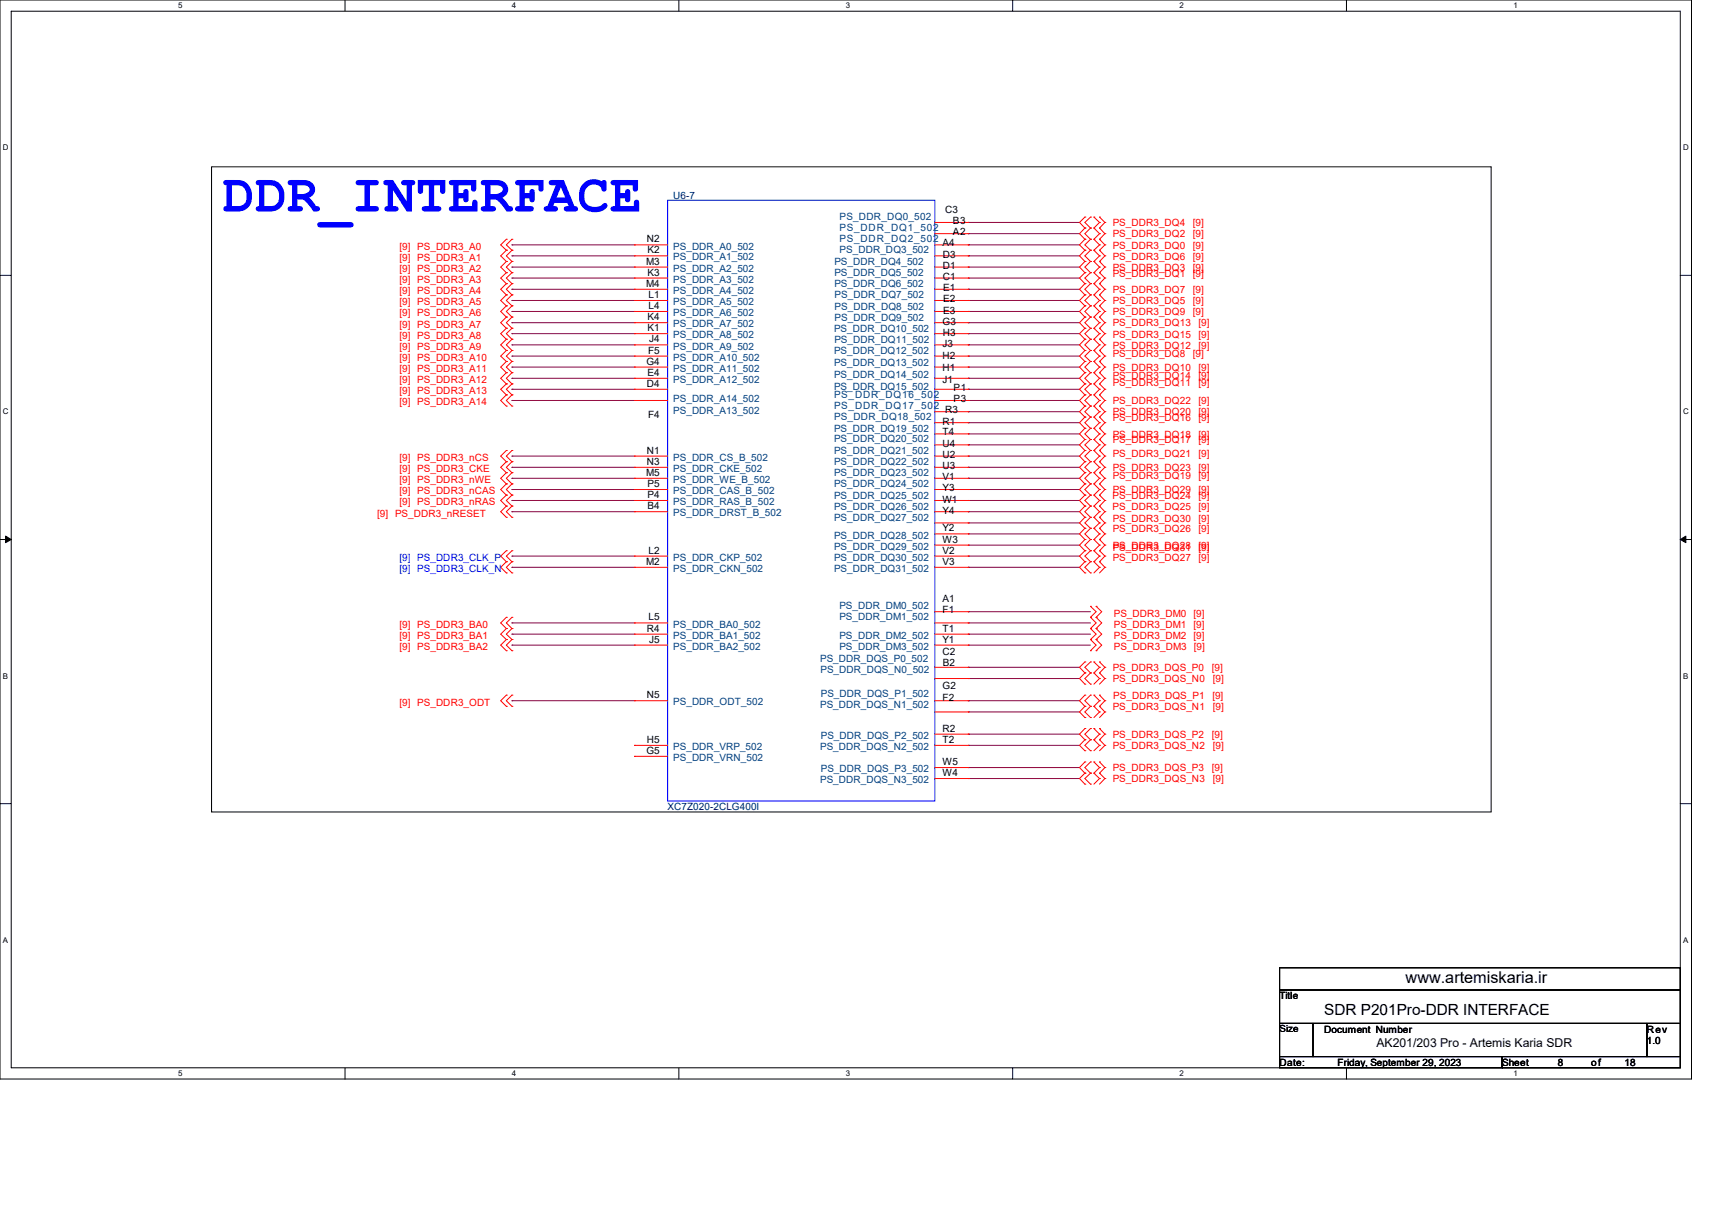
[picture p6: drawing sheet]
<svg xmlns="http://www.w3.org/2000/svg" width="297mm" height="210mm" viewBox="0 0 297 210" stroke-linecap="round" stroke-linejoin="round" font-family="sans-serif">
<path d="M0 0h293.5v187.3h-293.5zM1.9 1.9h289.6v183.4h-289.6z" fill="none" stroke="#000" stroke-width=".17"/>
<g fill="#fff">
<path d="M30.9 .2h.8v1.5h-.8z"/>
<path d="M30.9 185.5h.8v1.6h-.8z"/>
</g>
<path d="M59.9 0v1.9M59.9 185.3v2" fill="none" stroke="#000" stroke-width=".17"/>
<g fill="#fff">
<path d="M88.8 .2h.8v1.5h-.8z"/>
<path d="M88.8 185.5h.8v1.6h-.8z"/>
</g>
<path d="M117.8 0v1.9M117.8 185.3v2" fill="none" stroke="#000" stroke-width=".17"/>
<g fill="#fff">
<path d="M146.7 .2h.8v1.5h-.8z"/>
<path d="M146.7 185.5h.8v1.6h-.8z"/>
</g>
<path d="M175.7 0v1.9M175.7 185.3v2" fill="none" stroke="#000" stroke-width=".17"/>
<g fill="#fff">
<path d="M204.6 .2h.8v1.5h-.8z"/>
<path d="M204.6 185.5h.8v1.6h-.8z"/>
</g>
<path d="M233.6 0v1.9M233.6 185.3v2" fill="none" stroke="#000" stroke-width=".17"/>
<g fill="#fff">
<path d="M262.6 .2h.7v1.5h-.7z"/>
<path d="M262.6 185.5h.7v1.6h-.7z"/>
<path d="M.5 24.8h1v1.6h-1z"/>
<path d="M292 24.8h1v1.6h-1z"/>
<path d="M.5 70.7h1v1.5h-1z"/>
<path d="M292 70.7h1v1.5h-1z"/>
</g>
<path d="M0 47.8h1.9M291.5 47.8h2" fill="none" stroke="#000" stroke-width=".17"/>
<g fill="#fff">
<path d="M.5 116.5h.9v1.6h-.9z"/>
<path d="M292 116.5h.9v1.6h-.9z"/>
</g>
<path d="M0 93.6h1.9M291.5 93.6h2" fill="none" stroke="#000" stroke-width=".17"/>
<path d="M1 93l.9 .6-.9 .6zM291.5 93.6l1-.6v1.2z" fill="#000" stroke="#000" stroke-width=".17"/>
<g fill="#fff">
<path d="M.5 162.4h.9v1.5h-.9z"/>
<path d="M292 162.4h.9v1.5h-.9z"/>
</g>
<path d="M36.7 29h222v111.9h-222zM0 139.5h1.9M291.5 139.5h2M222 168h69.5v3.8h-69.5zM222 171.8h69.5v5.8h-69.5zM222 177.6h5.8v5.8h-5.8zM227.8 177.6h57.9v5.8h-57.9zM285.7 177.6h5.8v5.8h-5.8zM222 183.4h38.6v1.9h-38.6zM260.6 183.4h30.9v1.9h-30.9z" fill="none" stroke="#000" stroke-width=".17"/>
<g fill="none" stroke="#800040" stroke-width=".17">
<path d="M168 38.6h.1M168 38.6h19.3M88.8 42.5h.1M88.8 52.2h.1M88.8 54.1h.1M88.8 59.9h.1M88.8 44.4h.1M88.8 56h.1M88.8 46.4h.1M88.8 48.3h.1M88.8 57.9h.1M88.8 50.2h.1"/>
<path d="M88.8 52.2h21.3M88.8 50.2h21.3M88.8 48.3h21.3M88.8 46.4h21.3M88.8 44.4h21.3M88.8 42.5h21.3M88.8 57.9h21.3M88.8 56h21.3M88.8 54.1h21.3M88.8 59.9h21.3M168 52.2h.1M168 50.2h.1"/>
<path d="M168 48.3h.1M168 46.4h.1M168 44.4h.1M168 42.5h.1M168 40.6h.1M168 57.9h.1M168 56h.1M168 54.1h.1M168 59.9h.1M168 52.2h19.3M168 50.2h19.3M168 48.3h19.3"/>
<path d="M168 46.4h19.3M168 44.4h19.3M168 42.5h19.3M168 40.6h19.3M168 57.9h19.3M168 56h19.3M168 54.1h19.3M168 59.9h19.3M88.8 67.6h.1M88.8 61.8h.1M88.8 69.5h.1M88.8 63.7h.1"/>
<path d="M88.8 65.7h.1M88.8 79.2h.1M88.8 67.6h21.3M88.8 65.7h21.3M88.8 63.7h21.3M88.8 61.8h21.3M88.8 69.5h21.3M88.8 79.2h21.3M168 67.6h.1M168 65.7h.1M168 63.7h.1M168 61.8h.1"/>
<path d="M168 71.5h.1M168 69.5h.1M168 73.4h.1M168 77.2h.1M168 75.3h.1M168 79.2h.1M168 67.6h19.3M168 65.7h19.3M168 63.7h19.3M168 61.8h19.3M168 71.5h19.3M168 69.5h19.3"/>
<path d="M168 73.4h19.3M168 77.2h19.3M168 75.3h19.3M168 79.2h19.3M88.8 96.5h.1M88.8 98.5h.1M88.8 81.1h.1M88.8 88.8h.1M88.8 83h.1M88.8 85h.1M88.8 86.9h.1M88.8 96.5h21.3"/>
<path d="M88.8 98.5h21.3M88.8 81.1h21.3M88.8 83h21.3M88.8 86.9h21.3M88.8 85h21.3M88.8 88.8h21.3M168 81.1h.1M168 83h.1M168 86.9h.1M168 85h.1M168 88.8h.1M168 92.7h.1"/>
<path d="M168 90.8h.1M168 96.5h.1M168 94.6h.1M168 98.5h.1M168 96.5h19.3M168 98.5h19.3M168 81.1h19.3M168 83h19.3M168 86.9h19.3M168 85h19.3M168 88.8h19.3M168 92.7h19.3"/>
<path d="M168 90.8h19.3M168 94.6h19.3M88.8 108.1h.1M88.8 112h.1M88.8 110.1h.1M88.8 108.1h21.3M88.8 112h21.3M88.8 110.1h21.3M168 106.2h.1M168 108.1h.1M168 110.1h.1M168 112h.1"/>
<path d="M168 117.8h.1M168 115.8h.1M168 108.1h21.2M168 112h21.2M168 110.1h21.2M168 106.2h21.2M168 117.8h19.3M168 115.8h19.3M88.8 121.6h.1M88.8 121.6h21.3M168 121.6h.1M168 123.6h.1"/>
<path d="M168 127.4h.1M168 129.4h.1M168 133.2h.1M168 135.1h.1M168 121.6h19.3M168 123.6h19.3M168 127.4h19.3M168 129.4h19.3M168 133.2h19.3M168 135.1h19.3"/>
</g>
<g fill="none" stroke="#f00" stroke-width=".17">
<path d="M162.2 38.6h5.8M168 38.6h.1M188.2 39.6h.1M188.2 37.7h.1M188.2 39.6l-.9 1 .9 .9M188.2 37.7l-.9 .9 .9 1M189.2 39.6h.1M189.2 37.7h.1M189.2 39.6l-1 1 1 .9M189.2 37.7l-1 .9 1 1M189.8 39.6h.1M189.8 37.7h.1"/>
<path d="M189.8 39.6l1 1M189.8 37.7l1 .9M190.8 39.6h.1M190.8 38.6h.1M190.8 37.7h.1M190.8 39.6l.9 1M190.8 38.6l-1 1M190.8 37.7l.9 .9M191.7 38.6h.1M191.7 38.6l-.9 1M87.8 41.5h.1M87.8 43.4h.1"/>
<path d="M87.8 45.4h.1M87.8 47.3h.1M87.8 49.2h.1M87.8 51.2h.1M87.8 53.1h.1M87.8 55h.1M87.8 57h.1M87.8 58.9h.1M87.8 41.5l-.9 1 .9 .9M87.8 43.4l-.9 1 .9 1M87.8 45.4l-.9 1 .9 .9M87.8 47.3l-.9 1 .9 .9"/>
<path d="M87.8 49.2l-.9 1 .9 1M87.8 51.2l-.9 1 .9 .9M87.8 53.1l-.9 1 .9 .9M87.8 55l-.9 1 .9 1M87.8 57l-.9 .9 .9 1M87.8 58.9l-.9 1 .9 .9M88.8 41.5h.1M88.8 43.4h.1M88.8 45.4h.1M88.8 47.3h.1M88.8 49.2h.1M88.8 51.2h.1"/>
<path d="M88.8 53.1h.1M88.8 55h.1M88.8 57h.1M88.8 58.9h.1M88.8 41.5l-1 1 1 .9M88.8 43.4l-1 1 1 1M88.8 45.4l-1 1 1 .9M88.8 47.3l-1 1 1 .9M88.8 49.2l-1 1 1 1M88.8 51.2l-1 1 1 .9M88.8 53.1l-1 1 1 .9M88.8 55l-1 1 1 1"/>
<path d="M88.8 57l-1 .9 1 1M88.8 58.9l-1 1 1 .9M110.1 59.9h.1M110.1 57.9h.1M110.1 56h.1M110.1 54.1h.1M110.1 52.2h.1M110.1 50.2h.1M110.1 48.3h.1M110.1 46.4h.1M110.1 44.4h.1M110.1 42.5h.1"/>
<path d="M110.1 42.5h5.7M110.1 44.4h5.7M110.1 46.4h5.7M110.1 48.3h5.7M110.1 50.2h5.7M110.1 52.2h5.7M110.1 54.1h5.7M110.1 56h5.7M110.1 57.9h5.7M110.1 59.9h5.7M162.2 40.6h5.8M162.2 42.5h5.8"/>
<path d="M162.2 44.4h5.8M162.2 46.4h5.8M162.2 48.3h5.8M162.2 50.2h5.8M162.2 52.2h5.8M162.2 54.1h5.8M162.2 56h5.8M162.2 57.9h5.8M162.2 59.9h5.8M168 40.6h.1M168 42.5h.1M168 44.4h.1"/>
<path d="M168 46.4h.1M168 48.3h.1M168 50.2h.1M168 52.2h.1M168 54.1h.1M168 56h.1M168 57.9h.1M168 59.9h.1M188.2 41.5h.1M188.2 43.4h.1M188.2 47.3h.1M188.2 49.2h.1"/>
<path d="M188.2 45.4h.1M188.2 51.2h.1M188.2 53.1h.1M188.2 55h.1M188.2 57h.1M188.2 58.9h.1M188.2 41.5l-.9 1 .9 .9M188.2 47.3l-.9 1 .9 .9M188.2 45.4l-.9 1 .9 .9M188.2 51.2l-.9 1 .9 .9M188.2 49.2l-.9 1 .9 1M188.2 43.4l-.9 1 .9 1"/>
<path d="M188.2 53.1l-.9 1 .9 .9M188.2 55l-.9 1 .9 1M188.2 58.9l-.9 1 .9 .9M188.2 57l-.9 .9 .9 1M189.2 43.4h.1M189.2 41.5h.1M189.2 49.2h.1M189.2 47.3h.1M189.2 45.4h.1M189.2 53.1h.1M189.2 51.2h.1M189.2 55h.1"/>
<path d="M189.2 57h.1M189.2 58.9h.1M189.2 41.5l-1 1 1 .9M189.2 47.3l-1 1 1 .9M189.2 45.4l-1 1 1 .9M189.2 51.2l-1 1 1 .9M189.2 49.2l-1 1 1 1M189.2 43.4l-1 1 1 1M189.2 53.1l-1 1 1 .9M189.2 55l-1 1 1 1M189.2 58.9l-1 1 1 .9M189.2 57l-1 .9 1 1"/>
<path d="M189.8 41.5h.1M189.8 47.3h.1M189.8 45.4h.1M189.8 51.2h.1M189.8 49.2h.1M189.8 43.4h.1M189.8 53.1h.1M189.8 55h.1M189.8 58.9h.1M189.8 57h.1M189.8 41.5l1 1M189.8 47.3l1 1"/>
<path d="M189.8 45.4l1 1M189.8 51.2l1 1M189.8 49.2l1 1M189.8 43.4l1 1M189.8 53.1l1 1M189.8 55l1 1M189.8 58.9l1 1M189.8 57l1 .9M190.8 42.5h.1M190.8 41.5h.1M190.8 48.3h.1M190.8 47.3h.1"/>
<path d="M190.8 46.4h.1M190.8 45.4h.1M190.8 40.6h.1M190.8 52.2h.1M190.8 51.2h.1M190.8 50.2h.1M190.8 49.2h.1M190.8 44.4h.1M190.8 43.4h.1M190.8 54.1h.1M190.8 53.1h.1M190.8 56h.1"/>
<path d="M190.8 55h.1M190.8 59.9h.1M190.8 58.9h.1M190.8 57.9h.1M190.8 57h.1M190.8 42.5l-1 .9M190.8 41.5l.9 1M190.8 48.3l-1 .9M190.8 47.3l.9 1M190.8 46.4l-1 .9M190.8 45.4l.9 1M190.8 40.6l-1 .9"/>
<path d="M190.8 52.2l-1 .9M190.8 51.2l.9 1M190.8 50.2l-1 1M190.8 49.2l.9 1M190.8 44.4l-1 1M190.8 43.4l.9 1M190.8 54.1l-1 .9M190.8 53.1l.9 1M190.8 56l-1 1M190.8 55l.9 1M190.8 59.9l-1 .9M190.8 58.9l.9 1"/>
<path d="M190.8 57.9l-1 1M190.8 57l.9 .9M191.7 42.5h.1M191.7 48.3h.1M191.7 46.4h.1M191.7 40.6h.1M191.7 52.2h.1M191.7 50.2h.1M191.7 44.4h.1M191.7 54.1h.1M191.7 56h.1M191.7 59.9h.1"/>
<path d="M191.7 57.9h.1M191.7 42.5l-.9 .9M191.7 48.3l-.9 .9M191.7 46.4l-.9 .9M191.7 40.6l-.9 .9M191.7 52.2l-.9 .9M191.7 50.2l-.9 1M191.7 44.4l-.9 1M191.7 54.1l-.9 .9M191.7 56l-.9 1M191.7 59.9l-.9 .9M191.7 57.9l-.9 1"/>
<path d="M87.8 60.8h.1M87.8 62.7h.1M87.8 64.7h.1M87.8 66.6h.1M87.8 68.5h.1M87.8 70.5h.1M87.8 78.2h.1M87.8 60.8l-.9 1 .9 .9M87.8 62.7l-.9 1 .9 1M87.8 64.7l-.9 1 .9 .9M87.8 66.6l-.9 1 .9 .9M87.8 68.5l-.9 1 .9 1"/>
<path d="M87.8 78.2l-.9 1 .9 .9M88.8 60.8h.1M88.8 62.7h.1M88.8 64.7h.1M88.8 66.6h.1M88.8 68.5h.1M88.8 70.5h.1M88.8 78.2h.1M88.8 60.8l-1 1 1 .9M88.8 62.7l-1 1 1 1M88.8 64.7l-1 1 1 .9M88.8 66.6l-1 1 1 .9"/>
<path d="M88.8 68.5l-1 1 1 1M88.8 78.2l-1 1 1 .9M110.1 69.5h.1M110.1 67.6h.1M110.1 65.7h.1M110.1 63.7h.1M110.1 61.8h.1M110.1 79.2h.1M110.1 61.8h5.7M110.1 63.7h5.7M110.1 65.7h5.7M110.1 67.6h5.7"/>
<path d="M110.1 69.5h5.7M110.1 79.2h5.7M162.2 61.8h5.8M162.2 63.7h5.8M162.2 65.7h5.8M162.2 67.6h5.8M162.2 69.5h5.8M162.2 79.2h5.8M162.2 71.5h5.8M162.2 73.4h5.8M162.2 75.3h5.8M162.2 77.2h5.8"/>
<path d="M168 61.8h.1M168 63.7h.1M168 65.7h.1M168 67.6h.1M168 69.5h.1M168 71.5h.1M168 73.4h.1M168 75.3h.1M168 77.2h.1M168 79.2h.1M188.2 60.8h.1M188.2 62.7h.1"/>
<path d="M188.2 66.6h.1M188.2 68.5h.1M188.2 64.7h.1M188.2 72.4h.1M188.2 74.3h.1M188.2 76.3h.1M188.2 78.2h.1M188.2 70.5h.1M188.2 60.8l-.9 1 .9 .9M188.2 66.6l-.9 1 .9 .9M188.2 62.7l-.9 1 .9 1M188.2 64.7l-.9 1 .9 .9"/>
<path d="M188.2 72.4l-.9 1 .9 .9M188.2 76.3l-.9 .9 .9 1M188.2 74.3l-.9 1 .9 1M188.2 70.5l-.9 1 .9 .9M188.2 78.2l-.9 1 .9 .9M188.2 68.5l-.9 1 .9 1M189.2 62.7h.1M189.2 60.8h.1M189.2 68.5h.1M189.2 66.6h.1M189.2 64.7h.1M189.2 74.3h.1"/>
<path d="M189.2 72.4h.1M189.2 78.2h.1M189.2 76.3h.1M189.2 70.5h.1M189.2 60.8l-1 1 1 .9M189.2 66.6l-1 1 1 .9M189.2 62.7l-1 1 1 1M189.2 64.7l-1 1 1 .9M189.2 72.4l-1 1 1 .9M189.2 76.3l-1 .9 1 1M189.2 74.3l-1 1 1 1M189.2 70.5l-1 1 1 .9"/>
<path d="M189.2 78.2l-1 1 1 .9M189.2 68.5l-1 1 1 1M189.8 60.8h.1M189.8 66.6h.1M189.8 62.7h.1M189.8 64.7h.1M189.8 72.4h.1M189.8 76.3h.1M189.8 74.3h.1M189.8 70.5h.1M189.8 78.2h.1M189.8 68.5h.1"/>
<path d="M189.8 60.8l1 1M189.8 66.6l1 1M189.8 62.7l1 1M189.8 64.7l1 1M189.8 72.4l1 1M189.8 76.3l1 .9M189.8 74.3l1 1M189.8 70.5l1 1M189.8 78.2l1 1M189.8 68.5l1 1M190.8 61.8h.1M190.8 60.8h.1"/>
<path d="M190.8 67.6h.1M190.8 66.6h.1M190.8 63.7h.1M190.8 62.7h.1M190.8 65.7h.1M190.8 64.7h.1M190.8 73.4h.1M190.8 72.4h.1M190.8 77.2h.1M190.8 76.3h.1M190.8 75.3h.1M190.8 74.3h.1"/>
<path d="M190.8 71.5h.1M190.8 70.5h.1M190.8 79.2h.1M190.8 78.2h.1M190.8 69.5h.1M190.8 68.5h.1M190.8 61.8l-1 .9M190.8 60.8l.9 1M190.8 67.6l-1 .9M190.8 66.6l.9 1M190.8 63.7l-1 1M190.8 62.7l.9 1"/>
<path d="M190.8 65.7l-1 .9M190.8 64.7l.9 1M190.8 73.4l-1 .9M190.8 72.4l.9 1M190.8 77.2l-1 1M190.8 76.3l.9 .9M190.8 75.3l-1 1M190.8 74.3l.9 1M190.8 71.5l-1 .9M190.8 70.5l.9 1M190.8 79.2l-1 .9M190.8 78.2l.9 1"/>
<path d="M190.8 69.5l-1 1M190.8 68.5l.9 1M191.7 61.8h.1M191.7 67.6h.1M191.7 63.7h.1M191.7 65.7h.1M191.7 73.4h.1M191.7 77.2h.1M191.7 75.3h.1M191.7 71.5h.1M191.7 79.2h.1M191.7 69.5h.1"/>
<path d="M191.7 61.8l-.9 .9M191.7 67.6l-.9 .9M191.7 63.7l-.9 1M191.7 65.7l-.9 .9M191.7 73.4l-.9 .9M191.7 77.2l-.9 1M191.7 75.3l-.9 1M191.7 71.5l-.9 .9M191.7 79.2l-.9 .9M191.7 69.5l-.9 1M87.8 95.6h.1M87.8 97.5h.1"/>
<path d="M87.8 99.4h.1M87.8 80.1h.1M87.8 82h.1M87.8 87.8h.1M87.8 89.8h.1M87.8 85.9h.1M87.8 84h.1M87.8 95.6l-.9 .9 .9 1M87.8 97.5l-.9 1 .9 .9M87.8 80.1l-.9 1 .9 .9M87.8 87.8l-.9 1 .9 1M87.8 85.9l-.9 1 .9 .9"/>
<path d="M87.8 84l-.9 1 .9 .9M87.8 82l-.9 1 .9 1M88.8 95.6h.1M88.8 97.5h.1M88.8 99.4h.1M88.8 80.1h.1M88.8 82h.1M88.8 87.8h.1M88.8 89.8h.1M88.8 85.9h.1M88.8 84h.1M88.8 95.6l-1 .9 1 1"/>
<path d="M88.8 97.5l-1 1 1 .9M88.8 80.1l-1 1 1 .9M88.8 87.8l-1 1 1 1M88.8 85.9l-1 1 1 .9M88.8 84l-1 1 1 .9M88.8 82l-1 1 1 1M110.1 88.8h.1M110.1 96.5h.1M110.1 98.5h.1M110.1 81.1h.1M110.1 83h.1M110.1 85h.1"/>
<path d="M110.1 86.9h.1M110.1 88.8h5.7M110.1 96.5h5.7M110.1 98.5h5.7M110.1 81.1h5.7M110.1 83h5.7M110.1 85h5.7M110.1 86.9h5.7M162.2 88.8h5.8M162.2 96.5h5.8M162.2 98.5h5.8M162.2 81.1h5.8"/>
<path d="M162.2 83h5.8M162.2 85h5.8M162.2 86.9h5.8M162.2 90.8h5.8M162.2 92.7h5.8M162.2 94.6h5.8M168 81.1h.1M168 83h.1M168 85h.1M168 86.9h.1M168 88.8h.1M168 90.8h.1"/>
<path d="M168 96.5h.1M168 92.7h.1M168 98.5h.1M168 94.6h.1M188.2 82h.1M188.2 84h.1M188.2 80.1h.1M188.2 85.9h.1M188.2 87.8h.1M188.2 89.8h.1M188.2 91.7h.1M188.2 93.6h.1"/>
<path d="M188.2 97.5h.1M188.2 99.4h.1M188.2 95.6h.1M188.2 82l-.9 1 .9 1M188.2 80.1l-.9 1 .9 .9M188.2 85.9l-.9 1 .9 .9M188.2 87.8l-.9 1 .9 1M188.2 91.7l-.9 1 .9 .9M188.2 97.5l-.9 1 .9 .9M188.2 93.6l-.9 1 .9 1M188.2 84l-.9 1 .9 .9M188.2 89.8l-.9 1 .9 .9"/>
<path d="M188.2 95.6l-.9 .9 .9 1M189.2 84h.1M189.2 82h.1M189.2 80.1h.1M189.2 87.8h.1M189.2 85.9h.1M189.2 89.8h.1M189.2 93.6h.1M189.2 91.7h.1M189.2 99.4h.1M189.2 97.5h.1M189.2 95.6h.1"/>
<path d="M189.2 82l-1 1 1 1M189.2 80.1l-1 1 1 .9M189.2 85.9l-1 1 1 .9M189.2 87.8l-1 1 1 1M189.2 91.7l-1 1 1 .9M189.2 97.5l-1 1 1 .9M189.2 93.6l-1 1 1 1M189.2 84l-1 1 1 .9M189.2 89.8l-1 1 1 .9M189.2 95.6l-1 .9 1 1M189.8 82h.1M189.8 80.1h.1"/>
<path d="M189.8 85.9h.1M189.8 87.8h.1M189.8 91.7h.1M189.8 97.5h.1M189.8 93.6h.1M189.8 84h.1M189.8 89.8h.1M189.8 95.6h.1M189.8 82l1 1M189.8 80.1l1 1M189.8 85.9l1 1M189.8 87.8l1 1"/>
<path d="M189.8 91.7l1 1M189.8 97.5l1 1M189.8 93.6l1 1M189.8 84l1 1M189.8 89.8l1 1M189.8 95.6l1 .9M190.8 83h.1M190.8 82h.1M190.8 81.1h.1M190.8 80.1h.1M190.8 86.9h.1M190.8 85.9h.1"/>
<path d="M190.8 88.8h.1M190.8 87.8h.1M190.8 92.7h.1M190.8 91.7h.1M190.8 98.5h.1M190.8 97.5h.1M190.8 94.6h.1M190.8 93.6h.1M190.8 85h.1M190.8 84h.1M190.8 90.8h.1M190.8 89.8h.1"/>
<path d="M190.8 96.5h.1M190.8 95.6h.1M190.8 83l-1 1M190.8 82l.9 1M190.8 81.1l-1 .9M190.8 80.1l.9 1M190.8 86.9l-1 .9M190.8 85.9l.9 1M190.8 88.8l-1 1M190.8 87.8l.9 1M190.8 92.7l-1 .9M190.8 91.7l.9 1"/>
<path d="M190.8 98.5l-1 .9M190.8 97.5l.9 1M190.8 94.6l-1 1M190.8 93.6l.9 1M190.8 85l-1 .9M190.8 84l.9 1M190.8 90.8l-1 .9M190.8 89.8l.9 1M190.8 96.5l-1 1M190.8 95.6l.9 .9M191.7 83h.1M191.7 81.1h.1"/>
<path d="M191.7 86.9h.1M191.7 88.8h.1M191.7 92.7h.1M191.7 98.5h.1M191.7 94.6h.1M191.7 85h.1M191.7 90.8h.1M191.7 96.5h.1M191.7 83l-.9 1M191.7 81.1l-.9 .9M191.7 86.9l-.9 .9M191.7 88.8l-.9 1"/>
<path d="M191.7 92.7l-.9 .9M191.7 98.5l-.9 .9M191.7 94.6l-.9 1M191.7 85l-.9 .9M191.7 90.8l-.9 .9M191.7 96.5l-.9 1M87.8 107.1h.1M87.8 109.1h.1M87.8 111h.1M87.8 112.9h.1M87.8 107.1l-.9 1 .9 1M87.8 109.1l-.9 1 .9 .9"/>
<path d="M87.8 111l-.9 1 .9 .9M88.8 107.1h.1M88.8 109.1h.1M88.8 111h.1M88.8 112.9h.1M88.8 107.1l-1 1 1 1M88.8 109.1l-1 1 1 .9M88.8 111l-1 1 1 .9M110.1 112h.1M110.1 110.1h.1M110.1 108.1h.1M110.1 108.1h5.7"/>
<path d="M110.1 112h5.7M110.1 110.1h5.7M162.2 106.2h5.8M162.2 115.8h5.8M162.2 117.8h5.8M162.2 108.1h5.8M162.2 112h5.8M162.2 110.1h5.8M168 106.2h.1M168 115.8h.1M168 117.8h.1M168 108.1h.1"/>
<path d="M168 110.1h.1M168 112h.1M188.2 116.8h.1M188.2 118.7h.1M188.2 114.9h.1M188.2 116.8l-.9 1 .9 .9M188.2 114.9l-.9 .9 .9 1M189.2 118.7h.1M189.2 116.8h.1M189.2 114.9h.1M189.2 105.2h.1M189.2 107.1h.1"/>
<path d="M189.2 109.1h.1M189.2 111h.1M189.2 112.9h.1M189.2 116.8l-1 1 1 .9M189.2 114.9l-1 .9 1 1M189.2 105.2l1 1-1 .9M189.2 107.1l1 1-1 1M189.2 109.1l1 1-1 .9M189.2 111l1 1-1 .9M189.8 116.8h.1M189.8 114.9h.1M189.8 116.8l1 1"/>
<path d="M189.8 114.9l1 .9M190.2 105.2h.1M190.2 107.1h.1M190.2 109.1h.1M190.2 111h.1M190.2 112.9h.1M190.2 111l.9 1-.9 .9M190.2 105.2l.9 1-.9 .9M190.2 107.1l.9 1-.9 1M190.2 109.1l.9 1-.9 .9M190.8 117.8h.1M190.8 116.8h.1"/>
<path d="M190.8 115.8h.1M190.8 114.9h.1M190.8 117.8l-1 .9M190.8 116.8l.9 1M190.8 115.8l-1 1M190.8 114.9l.9 .9M191.7 117.8h.1M191.7 115.8h.1M191.7 117.8l-.9 .9M191.7 115.8l-.9 1M87.8 120.6h.1M87.8 122.6h.1"/>
<path d="M87.8 120.6l-.9 1 .9 1M88.8 120.6h.1M88.8 122.6h.1M88.8 120.6l-1 1 1 1M110.1 131.3h.1M110.1 129.4h.1M110.1 121.6h.1M110.1 121.6h5.7M110.1 131.3h5.7M110.1 129.4h5.7M162.2 121.6h5.8M162.2 123.6h5.8"/>
<path d="M162.2 129.4h5.8M162.2 127.4h5.8M162.2 135.1h5.8M162.2 133.2h5.8M168 121.6h.1M168 123.6h.1M168 127.4h.1M168 129.4h.1M168 135.1h.1M168 133.2h.1M188.2 126.4h.1M188.2 128.4h.1"/>
<path d="M188.2 130.3h.1M188.2 132.2h.1M188.2 134.2h.1M188.2 136.1h.1M188.2 120.6h.1M188.2 122.6h.1M188.2 124.5h.1M188.2 126.4l-.9 1 .9 1M188.2 128.4l-.9 1 .9 .9M188.2 132.2l-.9 1 .9 1M188.2 134.2l-.9 .9 .9 1M188.2 120.6l-.9 1 .9 1"/>
<path d="M188.2 122.6l-.9 1 .9 .9M189.2 128.4h.1M189.2 126.4h.1M189.2 130.3h.1M189.2 134.2h.1M189.2 132.2h.1M189.2 136.1h.1M189.2 122.6h.1M189.2 120.6h.1M189.2 124.5h.1M189.2 126.4l-1 1 1 1M189.2 128.4l-1 1 1 .9"/>
<path d="M189.2 132.2l-1 1 1 1M189.2 134.2l-1 .9 1 1M189.2 120.6l-1 1 1 1M189.2 122.6l-1 1 1 .9M189.8 126.4h.1M189.8 128.4h.1M189.8 132.2h.1M189.8 134.2h.1M189.8 120.6h.1M189.8 122.6h.1M189.8 126.4l1 1M189.8 128.4l1 1"/>
<path d="M189.8 132.2l1 1M189.8 134.2l1 .9M189.8 120.6l1 1M189.8 122.6l1 1M190.8 127.4h.1M190.8 126.4h.1M190.8 129.4h.1M190.8 128.4h.1M190.8 133.2h.1M190.8 132.2h.1M190.8 135.1h.1M190.8 134.2h.1"/>
<path d="M190.8 121.6h.1M190.8 120.6h.1M190.8 123.6h.1M190.8 122.6h.1M190.8 127.4l-1 1M190.8 126.4l.9 1M190.8 129.4l-1 .9M190.8 128.4l.9 1M190.8 133.2l-1 1M190.8 132.2l.9 1M190.8 135.1l-1 1M190.8 134.2l.9 .9"/>
<path d="M190.8 121.6l-1 1M190.8 120.6l.9 1M190.8 123.6l-1 .9M190.8 122.6l.9 1M191.7 127.4h.1M191.7 129.4h.1M191.7 133.2h.1M191.7 135.1h.1M191.7 121.6h.1M191.7 123.6h.1M191.7 127.4l-.9 1M191.7 129.4l-.9 .9"/>
<path d="M191.7 133.2l-.9 1M191.7 135.1l-.9 1M191.7 121.6l-.9 1M191.7 123.6l-.9 .9"/>
</g>
<path d="M115.8 34.8h46.4v104.2h-46.4z" fill="none" stroke="#00f" stroke-width=".17"/>
<text font-size="9.2" fill="#00f" x="38.6" y="36.7">DDR_INTERFACE</text>
<text font-size="2.8" x="243.9" y="170.5">www.artemiskaria.ir</text>
<text font-size="2.7" x="229.7" y="176.1">SDR P201Pro-DDR INTERFACE</text>
<text font-size="2.1" x="238.8" y="181.8">AK201/203 Pro - Artemis Karia SDR</text>
<g font-size="1.7" fill="#000080">
<text x="116.8" y="34.5">U6-7</text>
<text x="115.8" y="140.6">XC7Z020-2CLG400I</text>
</g>
<g font-size="1.7" fill="#004080">
<text x="145.7" y="38.2">PS_DDR_DQ0_502</text>
<text x="145.7" y="40.1">PS_DDR_DQ1_502</text>
<text x="145.7" y="42">PS_DDR_DQ2_502</text>
<text x="116.8" y="47.2">PS_DDR_A2_502</text>
<text x="116.8" y="45.2">PS_DDR_A1_502</text>
<text x="116.8" y="43.3">PS_DDR_A0_502</text>
<text x="144.8" y="45.9">PS_DDR_DQ4_502</text>
<text x="144.8" y="47.9">PS_DDR_DQ5_502</text>
<text x="145.7" y="43.9">PS_DDR_DQ3_502</text>
<text x="116.8" y="53">PS_DDR_A5_502</text>
<text x="116.8" y="51">PS_DDR_A4_502</text>
<text x="116.8" y="49.1">PS_DDR_A3_502</text>
<text x="144.8" y="49.8">PS_DDR_DQ6_502</text>
<text x="144.8" y="51.8">PS_DDR_DQ7_502</text>
<text x="144.8" y="53.7">PS_DDR_DQ8_502</text>
<text x="116.8" y="58.7">PS_DDR_A8_502</text>
<text x="116.8" y="56.8">PS_DDR_A7_502</text>
<text x="116.8" y="54.9">PS_DDR_A6_502</text>
<text x="144.7" y="57.6">PS_DDR_DQ10_502</text>
<text x="144.8" y="59.6">PS_DDR_DQ11_502</text>
<text x="144.8" y="55.7">PS_DDR_DQ9_502</text>
<text x="116.8" y="64.5">PS_DDR_A11_502</text>
<text x="116.8" y="62.6">PS_DDR_A10_502</text>
<text x="116.8" y="60.7">PS_DDR_A9_502</text>
<text x="144.7" y="61.4">PS_DDR_DQ12_502</text>
<text x="144.7" y="63.5">PS_DDR_DQ13_502</text>
<text x="144.7" y="65.5">PS_DDR_DQ14_502</text>
<text x="116.8" y="69.7">PS_DDR_A14_502</text>
<text x="116.8" y="71.8">PS_DDR_A13_502</text>
<text x="116.8" y="66.5">PS_DDR_A12_502</text>
<text x="144.7" y="67.6">PS_DDR_DQ15_502</text>
<text x="144.7" y="69.1">PS_DDR_DQ16_502</text>
<text x="144.7" y="71">PS_DDR_DQ17_502</text>
<text x="144.7" y="73">PS_DDR_DQ18_502</text>
<text x="144.7" y="74.9">PS_DDR_DQ19_502</text>
<text x="144.7" y="76.8">PS_DDR_DQ20_502</text>
<text x="116.8" y="80">PS_DDR_CS_B_502</text>
<text x="116.8" y="81.9">PS_DDR_CKE_502</text>
<text x="116.8" y="83.8">PS_DDR_WE_B_502</text>
<text x="144.7" y="78.7">PS_DDR_DQ21_502</text>
<text x="144.7" y="80.7">PS_DDR_DQ22_502</text>
<text x="144.7" y="82.6">PS_DDR_DQ23_502</text>
<text x="116.8" y="89.6">PS_DDR_DRST_B_502</text>
<text x="116.8" y="85.8">PS_DDR_CAS_B_502</text>
<text x="116.8" y="87.7">PS_DDR_RAS_B_502</text>
<text x="144.7" y="84.6">PS_DDR_DQ24_502</text>
<text x="144.7" y="86.5">PS_DDR_DQ25_502</text>
<text x="144.7" y="88.5">PS_DDR_DQ26_502</text>
<text x="144.7" y="90.4">PS_DDR_DQ27_502</text>
<text x="144.7" y="93.5">PS_DDR_DQ28_502</text>
<text x="144.7" y="95.4">PS_DDR_DQ29_502</text>
<text x="116.8" y="97.3">PS_DDR_CKP_502</text>
<text x="116.8" y="99.3">PS_DDR_CKN_502</text>
<text x="144.7" y="97.3">PS_DDR_DQ30_502</text>
<text x="144.7" y="99.3">PS_DDR_DQ31_502</text>
<text x="145.6" y="105.7">PS_DDR_DM0_502</text>
<text x="145.6" y="107.7">PS_DDR_DM1_502</text>
<text x="116.8" y="112.8">PS_DDR_BA2_502</text>
<text x="116.8" y="110.9">PS_DDR_BA1_502</text>
<text x="116.8" y="108.9">PS_DDR_BA0_502</text>
<text x="145.6" y="110.9">PS_DDR_DM2_502</text>
<text x="145.6" y="112.8">PS_DDR_DM3_502</text>
<text x="142.3" y="114.9">PS_DDR_DQS_P0_502</text>
<text x="142.3" y="116.9">PS_DDR_DQS_N0_502</text>
<text x="116.8" y="122.4">PS_DDR_ODT_502</text>
<text x="142.3" y="122.8">PS_DDR_DQS_N1_502</text>
<text x="142.4" y="120.9">PS_DDR_DQS_P1_502</text>
<text x="116.8" y="130.2">PS_DDR_VRP_502</text>
<text x="142.3" y="130.2">PS_DDR_DQS_N2_502</text>
<text x="142.4" y="128.2">PS_DDR_DQS_P2_502</text>
<text x="116.8" y="132.1">PS_DDR_VRN_502</text>
<text x="142.3" y="135.9">PS_DDR_DQS_N3_502</text>
<text x="142.4" y="134">PS_DDR_DQS_P3_502</text>
</g>
<g font-size="1.7">
<text x="164" y="37">C3</text>
<text x="165.3" y="38.9">B3</text>
<text x="165.3" y="40.8">A2</text>
<text x="112.1" y="45.9">M3</text>
<text x="112.2" y="42.1">N2</text>
<text x="112.3" y="47.8">K3</text>
<text x="112.3" y="44">K2</text>
<text x="163.5" y="42.7">A4</text>
<text x="163.6" y="44.7">D3</text>
<text x="163.6" y="46.7">D1</text>
<text x="112.1" y="49.8">M4</text>
<text x="112.5" y="53.6">L4</text>
<text x="112.5" y="51.7">L1</text>
<text x="163.6" y="48.6">C1</text>
<text x="163.6" y="50.5">E1</text>
<text x="163.6" y="52.5">E2</text>
<text x="112.3" y="57.5">K1</text>
<text x="112.3" y="55.6">K4</text>
<text x="112.6" y="59.4">J4</text>
<text x="163.5" y="56.4">G3</text>
<text x="163.6" y="58.3">H3</text>
<text x="163.6" y="54.4">E3</text>
<text x="112.1" y="63.3">G4</text>
<text x="112.3" y="65.2">E4</text>
<text x="112.4" y="61.4">F5</text>
<text x="163.5" y="60.2">J3</text>
<text x="163.5" y="62.2">H2</text>
<text x="163.5" y="64.3">H1</text>
<text x="112.2" y="67.1">D4</text>
<text x="163.5" y="66.4">J1</text>
<text x="164" y="71.8">R3</text>
<text x="165.4" y="67.9">P1</text>
<text x="165.4" y="69.8">P3</text>
<text x="112.4" y="72.5">F4</text>
<text x="163.5" y="73.7">R1</text>
<text x="163.5" y="75.6">T4</text>
<text x="163.5" y="77.5">U4</text>
<text x="112.1" y="82.6">M5</text>
<text x="112.2" y="78.7">N1</text>
<text x="112.2" y="80.7">N3</text>
<text x="163.5" y="79.5">U2</text>
<text x="163.5" y="81.4">U3</text>
<text x="163.5" y="83.4">V1</text>
<text x="112.3" y="88.4">B4</text>
<text x="112.3" y="84.5">P5</text>
<text x="112.3" y="86.4">P4</text>
<text x="163.5" y="85.3">Y3</text>
<text x="163.5" y="87.2">W1</text>
<text x="163.5" y="89.2">Y4</text>
<text x="163.5" y="92.2">Y2</text>
<text x="163.5" y="94.2">W3</text>
<text x="112.1" y="98">M2</text>
<text x="112.5" y="96.1">L2</text>
<text x="163.5" y="96.1">V2</text>
<text x="163.5" y="98">V3</text>
<text x="112.5" y="107.7">L5</text>
<text x="163.5" y="104.5">A1</text>
<text x="163.5" y="106.5">F1</text>
<text x="112.2" y="109.6">R4</text>
<text x="112.6" y="111.5">J5</text>
<text x="163.5" y="113.7">C2</text>
<text x="163.5" y="109.6">T1</text>
<text x="163.5" y="111.5">Y1</text>
<text x="163.5" y="119.7">G2</text>
<text x="163.6" y="115.7">B2</text>
<text x="112.2" y="121.2">N5</text>
<text x="163.5" y="121.6">F2</text>
<text x="112.1" y="130.8">G5</text>
<text x="112.2" y="128.9">H5</text>
<text x="163.5" y="127">R2</text>
<text x="163.5" y="128.9">T2</text>
<text x="163.5" y="134.7">W4</text>
<text x="163.5" y="132.8">W5</text>
<text x="222" y="173.4">Title</text>
<text x="222" y="179.2">Size</text>
<text x="229.7" y="179.2">Document Number</text>
<text x="285.7" y="179.2">Rev</text>
<text x="222" y="185">Date:</text>
<text x="232.1" y="185">Friday, September 29, 2023</text>
<text x="260.6" y="185">Sheet</text>
<text x="270.2" y="185">8</text>
<text x="276.1" y="185">of</text>
<text x="281.8" y="185">18</text>
<text x="285.7" y="181.1">1.0</text>
</g>
<g font-size="1.7" fill="#f00">
<text x="193" y="41.2">PS_DDR3_DQ2</text>
<text x="193" y="39.3">PS_DDR3_DQ4</text>
<text x="207" y="41.2">[9]</text>
<text x="207" y="39.3">[9]</text>
<text x="69.3" y="43.3">[9] PS_DDR3_A0</text>
<text x="69.3" y="45.3">[9] PS_DDR3_A1</text>
<text x="69.3" y="47.2">[9] PS_DDR3_A2</text>
<text x="193" y="43.1">PS_DDR3_DQ0</text>
<text x="193" y="47">PS_DDR3_DQ3</text>
<text x="193" y="45">PS_DDR3_DQ6</text>
<text x="207" y="43.1">[9]</text>
<text x="207" y="47">[9]</text>
<text x="207" y="45">[9]</text>
<text x="69.3" y="49.1">[9] PS_DDR3_A3</text>
<text x="69.3" y="51.1">[9] PS_DDR3_A4</text>
<text x="69.3" y="53">[9] PS_DDR3_A5</text>
<text x="193" y="48.1">PS_DDR3_DQ1</text>
<text x="193" y="52.8">PS_DDR3_DQ5</text>
<text x="193" y="50.8">PS_DDR3_DQ7</text>
<text x="207" y="48.1">[9]</text>
<text x="207" y="52.8">[9]</text>
<text x="207" y="50.8">[9]</text>
<text x="69.3" y="54.9">[9] PS_DDR3_A6</text>
<text x="69.3" y="56.9">[9] PS_DDR3_A7</text>
<text x="69.3" y="58.8">[9] PS_DDR3_A8</text>
<text x="193" y="54.7">PS_DDR3_DQ9</text>
<text x="193" y="56.6">PS_DDR3_DQ13</text>
<text x="193" y="58.6">PS_DDR3_DQ15</text>
<text x="207" y="54.7">[9]</text>
<text x="207.9" y="56.6">[9]</text>
<text x="207.9" y="58.6">[9]</text>
<text x="69.3" y="60.7">[9] PS_DDR3_A9</text>
<text x="69.3" y="62.6">[9] PS_DDR3_A10</text>
<text x="69.3" y="64.6">[9] PS_DDR3_A11</text>
<text x="193" y="61.9">PS_DDR3_DQ8</text>
<text x="193" y="64.3">PS_DDR3_DQ10</text>
<text x="193" y="60.5">PS_DDR3_DQ12</text>
<text x="193" y="65.8">PS_DDR3_DQ14</text>
<text x="207" y="61.9">[9]</text>
<text x="207.9" y="64.3">[9]</text>
<text x="207.9" y="60.5">[9]</text>
<text x="207.9" y="65.8">[9]</text>
<text x="69.3" y="66.5">[9] PS_DDR3_A12</text>
<text x="69.3" y="68.4">[9] PS_DDR3_A13</text>
<text x="69.3" y="70.4">[9] PS_DDR3_A14</text>
<text x="193" y="66.9">PS_DDR3_DQ11</text>
<text x="193" y="70.1">PS_DDR3_DQ22</text>
<text x="207.9" y="66.9">[9]</text>
<text x="207.9" y="70.1">[9]</text>
<text x="193" y="73">PS_DDR3_DQ16</text>
<text x="193" y="76.9">PS_DDR3_DQ17</text>
<text x="193" y="75.9">PS_DDR3_DQ18</text>
<text x="193" y="72.1">PS_DDR3_DQ20</text>
<text x="207.9" y="73">[9]</text>
<text x="207.9" y="76.9">[9]</text>
<text x="207.9" y="75.9">[9]</text>
<text x="207.9" y="72.1">[9]</text>
<text x="69.3" y="81.9">[9] PS_DDR3_CKE</text>
<text x="69.3" y="83.9">[9] PS_DDR3_nWE</text>
<text x="69.3" y="80">[9] PS_DDR3_nCS</text>
<text x="193" y="83.2">PS_DDR3_DQ19</text>
<text x="193" y="79.3">PS_DDR3_DQ21</text>
<text x="193" y="81.7">PS_DDR3_DQ23</text>
<text x="207.9" y="83.2">[9]</text>
<text x="207.9" y="79.3">[9]</text>
<text x="207.9" y="81.7">[9]</text>
<text x="65.4" y="89.7">[9] PS_DDR3_nRESET</text>
<text x="69.3" y="87.7">[9] PS_DDR3_nRAS</text>
<text x="69.3" y="85.8">[9] PS_DDR3_nCAS</text>
<text x="193" y="86.5">PS_DDR3_DQ24</text>
<text x="193" y="88.5">PS_DDR3_DQ25</text>
<text x="193" y="85.6">PS_DDR3_DQ29</text>
<text x="207.9" y="86.5">[9]</text>
<text x="207.9" y="88.5">[9]</text>
<text x="207.9" y="85.6">[9]</text>
<text x="193" y="92.3">PS_DDR3_DQ26</text>
<text x="193" y="95.2">PS_DDR3_DQ28</text>
<text x="193" y="90.6">PS_DDR3_DQ30</text>
<text x="193" y="95.6">PS_DDR3_DQ31</text>
<text x="207.9" y="92.3">[9]</text>
<text x="207.9" y="95.2">[9]</text>
<text x="207.9" y="90.6">[9]</text>
<text x="193" y="97.3">PS_DDR3_DQ27</text>
<text x="207.9" y="97.3">[9]</text>
<text x="193.2" y="107">PS_DDR3_DM0</text>
<text x="207.1" y="107">[9]</text>
<text x="69.3" y="109">[9] PS_DDR3_BA0</text>
<text x="69.3" y="110.9">[9] PS_DDR3_BA1</text>
<text x="69.3" y="112.8">[9] PS_DDR3_BA2</text>
<text x="193.2" y="109">PS_DDR3_DM1</text>
<text x="193.2" y="110.9">PS_DDR3_DM2</text>
<text x="193.2" y="112.9">PS_DDR3_DM3</text>
<text x="207.1" y="109">[9]</text>
<text x="207.1" y="110.9">[9]</text>
<text x="207.1" y="112.9">[9]</text>
<text x="193" y="118.4">PS_DDR3_DQS_N0</text>
<text x="193" y="116.5">PS_DDR3_DQS_P0</text>
<text x="210.2" y="116.5">[9]</text>
<text x="210.4" y="118.4">[9]</text>
<text x="69.3" y="122.5">[9] PS_DDR3_ODT</text>
<text x="193" y="123.3">PS_DDR3_DQS_N1</text>
<text x="193.1" y="121.3">PS_DDR3_DQS_P1</text>
<text x="210.3" y="121.3">[9]</text>
<text x="210.4" y="123.3">[9]</text>
<text x="193" y="128.1">PS_DDR3_DQS_P2</text>
<text x="193" y="130">PS_DDR3_DQS_N2</text>
<text x="210.2" y="128.1">[9]</text>
<text x="210.4" y="130">[9]</text>
<text x="193" y="133.9">PS_DDR3_DQS_P3</text>
<text x="193" y="135.8">PS_DDR3_DQS_N3</text>
<text x="210.2" y="133.9">[9]</text>
<text x="210.4" y="135.8">[9]</text>
</g>
<g font-size="1.7" fill="#00f">
<text x="69.3" y="97.4">[9] PS_DDR3_CLK_P</text>
<text x="69.3" y="99.3">[9] PS_DDR3_CLK_N</text>
</g>
<g font-size="1.4">
<text x="30.9" y="1.4">5</text>
<text x="88.8" y="1.4">4</text>
<text x="146.7" y="1.4">3</text>
<text x="204.6" y="1.4">2</text>
<text x="262.6" y="1.4">1</text>
<text x=".5" y="26.1">D</text>
<text x="292" y="26.1">D</text>
<text x=".5" y="71.9">C</text>
<text x="292" y="71.9">C</text>
<text x=".5" y="117.8">B</text>
<text x="292" y="117.8">B</text>
<text x=".5" y="163.6">A</text>
<text x="292" y="163.6">A</text>
<text x="30.9" y="186.8">5</text>
<text x="88.8" y="186.8">4</text>
<text x="146.7" y="186.8">3</text>
<text x="204.6" y="186.8">2</text>
<text x="262.6" y="186.8">1</text>
</g>
</svg>
